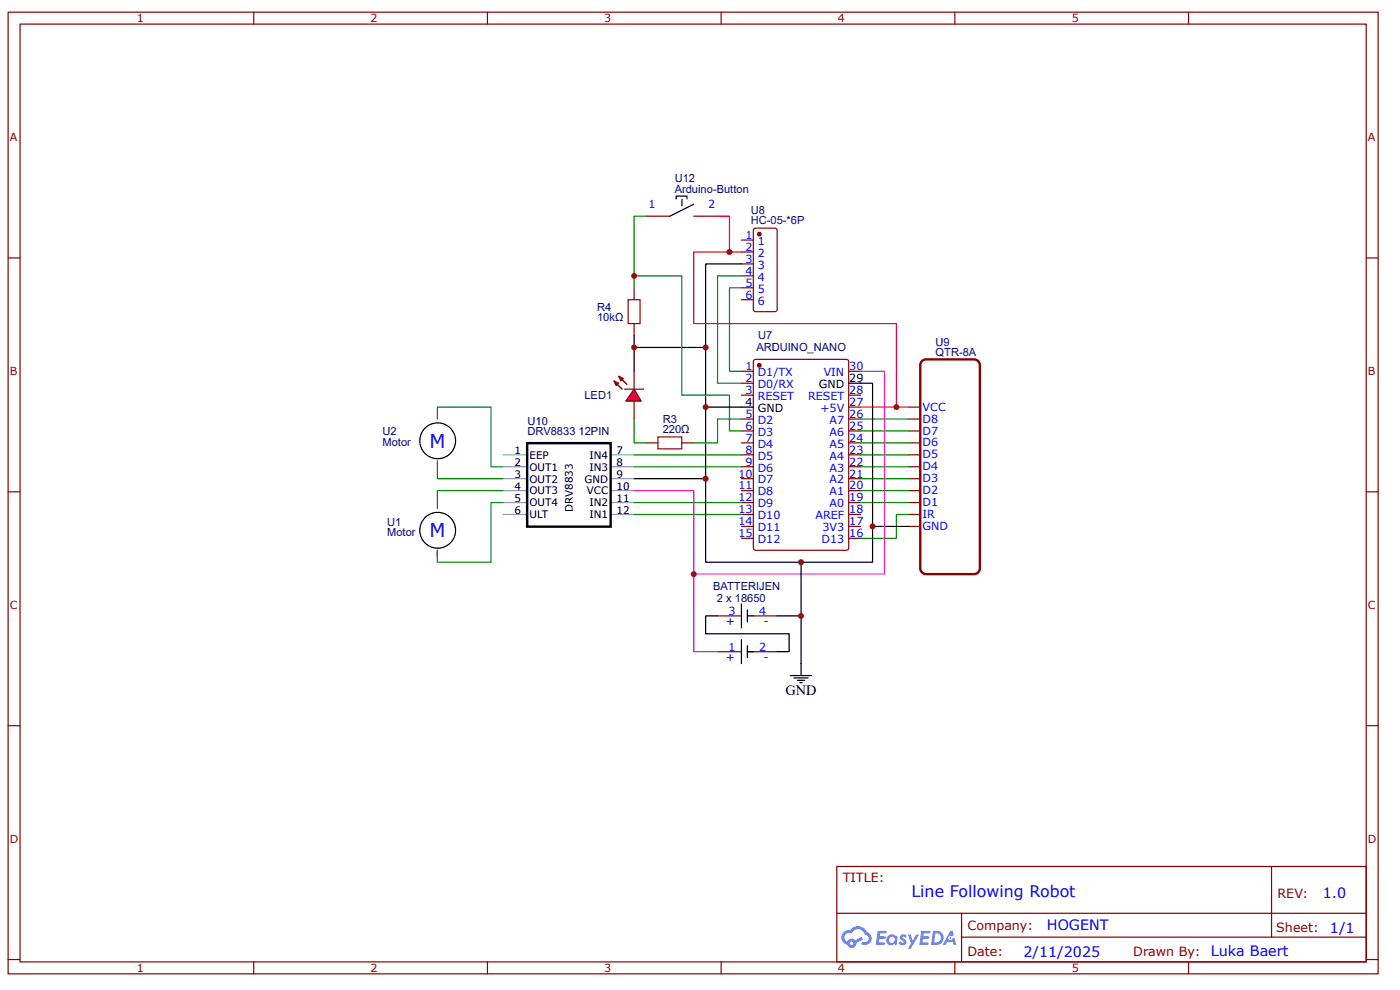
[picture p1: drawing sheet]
<svg xmlns="http://www.w3.org/2000/svg" width="297mm" height="210mm" viewBox="0 0 297 210" stroke-linecap="round" stroke-linejoin="round" font-family="sans-serif">
<g fill="none" stroke="#800" stroke-width=".25">
<path d="M1.7 2.6h290.7v203.9h-290.7zM4.3 5.1h285.5v198.8h-285.5zM53.8 2.6v2.5M103.4 2.6v2.5M153 2.6v2.5M202.6 2.6v2.5M252.1 2.6v2.5M1.7 54.7h2.6M289.8 54.7h2.6M1.7 104.3h2.6M289.8 104.3h2.6M1.7 153.8h2.6"/>
<path d="M289.8 153.8h2.6M177.5 183.7h112.3v20.2h-112.3zM177.6 193.6h112.1M204 198.7h85.7M204 193.6v10.1M269.8 183.7v15M1.7 203.4h2.6M53.8 203.9v2.6M103.4 203.9v2.6M153 203.9v2.6M202.6 203.9v2.6M252.1 203.9v2.6"/>
<path d="M289.8 203.4h2.6"/>
</g>
<g fill="#58f">
<path d="M191.1 198.2l.5-.1 .4 .1 .3 .2-.2 .5a.33 .33 0 0 0-.3-.3 .33 .33 0 0 0-.3 .1v.1a.85 .85 0 0 1 .7 .6 .85 .85 0 0 1-.3 .9l-.7 .1-.6-.4 .4-.4 .5 .3 .2-.1v-.2a.88 .88 0 0 1-.6-1.4z"/>
<path d="M192.6 198.1h.6l.4 1.3 .8-1.3h.6l-1.8 3h-.6l.7-1.1z"/>
<path d="M186.2 197.4h1.7l.2 .1-.1 .3-1.3 .1-.1 .6h1.1l.2 .3-.2 .2h-1.1l-.2 .8h1.3l.1 .3-.1 .2h-1.9z"/>
<path d="M195.5 197.4h1.6l.2 .1v.3l-1.3 .1-.1 .6h1.1l.2 .3-.3 .2h-1.1l-.1 .8h1.2l.1 .3-.1 .2h-1.9z"/>
<path d="M201.6 197.4h.5l.2 .9-.4 .2a.49 .49 0 0 0-.7 .2 .49 .49 0 0 0 .3 .7 .49 .49 0 0 0 .6-.5l.4-.2 .4 1.6h-.6l-.2-.6h-1.2l-.3 .6h-.6z"/>
<path d="M197.9 197.4l-.4 2.9h1a1.51 1.51 0 0 0 1.7-1.5 1.51 1.51 0 0 0-1.8-1.4zM198.4 197.9a1.02 1.02 0 0 1 1.2 1.1 1.02 1.02 0 0 1-1.4 .8z"/>
<path d="M188.5 198.4a1.11 1.11 0 0 0-.3 1.5 1.11 1.11 0 0 0 1.6 .3l.4 .1 .2-1.6-.4-.2a1.01 1.01 0 0 0-1.5-.1zM188.5 199.2a.66 .66 0 0 1 1.3 0 .66 .66 0 0 1-1.3 0z"/>
<path d="M179 197.6a1.58 1.58 0 0 0 .7 2.7 1.01 1.01 0 0 0 1.2 .6 1.01 1.01 0 0 0 .8-1l1.4-.7-.3-.6-1.4 .7a1.02 1.02 0 0 0-1.7 .4 .99 .99 0 0 1-.4-1.4 .99 .99 0 0 1 1.4-.4 1.48 1.48 0 0 1 1.5-.9 1.48 1.48 0 0 1 1.3 1.2 .82 .82 0 0 1 .8 1 .82 .82 0 0 1-1.2 .5l-.3 .2v.3a1.4 1.4 0 0 0 2-.6 1.4 1.4 0 0 0-.9-2 2.19 2.19 0 0 0-3.6-.4l-.8 .1zM180.3 200a.4 .4 0 0 1 .8 0 .4 .4 0 0 1-.8 0z"/>
<circle cx="201.6" cy="198.9" r=".19"/>
</g>
<path d="M160 76.3l.3-.1h19.3l.4 .3 .1 39.7-.4 .4-19.4 .1-.4-.3-.1-39.7z" fill="none" stroke="#800" stroke-width=".25"/>
<circle cx="161.1" cy="77.5" r=".38" fill="#800"/>
<g fill="none" stroke="#800" stroke-width=".25">
<path d="M160 48.5l.3-.1h4.1l.3 .1 .2 .3v16.8l-.1 .2-.3 .3h-4.2l-.3-.1-.2-.3v-16.8zM157.3 78.7h2.5M180.1 78.7h2.5M157.3 81.3h2.5M157.3 83.8h2.5M157.3 88.8h2.5M157.3 91.4h2.5M157.3 93.9h2.5M157.3 96.4h2.5M157.3 99h2.5M180.1 83.8h2.5M180.1 88.8h2.5"/>
<path d="M180.1 91.4h2.5M180.1 93.9h2.5M180.1 96.4h2.5M180.1 99h2.5M180.1 86.3h2.5M157.3 101.5h2.5M157.3 104h2.5M157.3 106.5h2.5M157.3 109.1h2.5M157.3 111.6h2.5M157.3 114.1h2.5M180.1 101.5h2.5"/>
<path d="M180.1 104h2.5M180.1 106.5h2.5M180.1 109.1h2.5M180.1 111.6h2.5M180.1 114.1h2.5"/>
<circle cx="161.1" cy="77.5" r=".38"/>
</g>
<path d="M157.3 86.3h2.5M180.1 81.3h2.5" fill="none" stroke="#000" stroke-width=".25"/>
<circle cx="161.1" cy="49.6" r=".38" fill="#800"/>
<g fill="none" stroke="#800" stroke-width=".25">
<path d="M137.1 45.8h5M147.2 45.8h5M157.3 50.9h2.5M157.3 53.4h2.5M157.3 56h2.5M157.3 58.5h2.5M134.5 61v2.5M134.5 68.6v2.5M157.3 61h2.5M157.3 63.5h2.5M137.1 93.9h2.5M144.6 93.9h2.6"/>
<path d="M192.7 99h2.5M192.7 96.4h2.5M192.7 93.9h2.5M192.7 91.4h2.5M192.7 88.8h2.5M192.7 86.3h2.5M192.7 111.6h2.5M192.7 106.5h2.5M192.7 104h2.5M192.7 101.5h2.5M192.7 109.1h2.5M152.2 138.2h5.1"/>
<path d="M152.2 130.6h5.1M159.8 138.2h5.1M159.8 130.6h5.1"/>
<circle cx="161.1" cy="49.6" r=".38"/>
</g>
<path d="M106.7 99h5.1M106.7 96.4h5.1M129.5 99h5M129.5 96.4h5M106.7 109.1h5.1M106.7 106.5h5.1M106.7 104h5.1M106.7 101.5h5.1M129.5 109.1h5M129.5 106.5h5M129.5 104h5M129.5 101.5h5" fill="none" stroke="#999" stroke-width=".25"/>
<path d="M111.8 94h17.7v17.7h-17.7z" fill="none" stroke="#000" stroke-width=".51"/>
<path d="M195.6 76.6l.9-.4h10.1a1.27 1.27 0 0 1 1.3 1.3v43a1.26 1.26 0 0 1-1.3 1.2h-10.1a1.26 1.26 0 0 1-1.3-1.2v-43z" fill="none" stroke="#800" stroke-width=".51"/>
<g fill="none" stroke="#000" stroke-width=".25">
<path d="M143.4 42.2v-.6h2.3v.6M144.7 42.2v1.4M147.2 43.3l-5.1 2.5M157.3 56h-7.6v45.5M134.5 71.1v2.6M149.7 73.7h-15.2v5M149.7 86.3h7.6M182.6 81.3h2.5v30.3h7.6M134.5 101.5h15.2v17.7h35.4v-7.6M169.9 119.2v11.4h-5M152.2 130.6h-2.5v3.8h17.7v3.8h-2.5M157.3 128v5.1"/>
<path d="M157.3 135.6v5.1M158.6 129.3v2.5M158.6 136.9v2.5M158.6 130.6h1.2M159.8 138.2h-1.2h1.2M169.9 130.6v12.6M167.7 143.2h4.5M168.4 143.7h3.1M169.2 144.2h1.5M169.7 144.7h.5"/>
</g>
<path d="M133.3 63.5h2.5v5.1h-2.5zM139.6 92.6h5v2.6h-5z" fill="none" stroke="#a00000" stroke-width=".25"/>
<g fill="none" stroke="#080" stroke-width=".25">
<path d="M137.1 45.8h-2.6v12.7M157.3 58.5h-5.1v22.8h5.1M134.5 61v-2.5h10.1v25.3h10.2v7.6h2.5M157.3 61h-2.5v17.7h2.5M92.8 97.7v3.8h13.9M92.8 88.8v-2.5h11.4v12.7h2.5M134.5 88.8v5.1h2.6M134.5 96.4h22.8M134.5 99h22.8M157.3 88.8h-5.1v5.1h-5M182.6 96.4h10.1M182.6 99h10.1"/>
<path d="M182.6 88.8h10.1M182.6 91.4h10.1M182.6 93.9h10.1M106.7 104h-13.9v3.8M106.7 106.5h-2.5v12.7h-11.4v-2.5v1.2M134.5 109.1h22.8M134.5 106.5h22.8M182.6 106.5h10.1M182.6 101.5h10.1M182.6 104h10.1M192.7 109.1h-2.5v5h-7.6"/>
</g>
<path d="M182.6 78.7h5v43h-40.4v-17.7h-12.7M147.2 121.7v16.5h5" fill="none" stroke="#f0f" stroke-width=".25"/>
<path d="M152.2 45.8h2.6v7.6M157.3 53.4h-10.1v15.2h43v17.7M182.6 86.3h10.1" fill="none" stroke="#f00" stroke-width=".25"/>
<path d="M134.5 82.5l1.5 2.5h-3.2z" fill="#f00"/>
<path d="M132.5 82.5h4M134.5 82.5l1.5 2.5h-3.2z" fill="none" stroke="#800" stroke-width=".25"/>
<path d="M131 81.5l1 1z" fill="#800"/>
<path d="M131 81.5l1 1" fill="none" stroke="#800" stroke-width=".25"/>
<path d="M132 80.5l1 1z" fill="#800"/>
<path d="M132 80.5l1 1" fill="none" stroke="#800" stroke-width=".25"/>
<path d="M130.2 80.7l1 .6-.5 .5z" fill="#f00"/>
<path d="M130.2 80.7l1 .6-.5 .5z" fill="none" stroke="#800" stroke-width=".25"/>
<path d="M131.2 79.7l1 .5-.5 .5z" fill="#f00"/>
<path d="M131.2 79.7l1 .5-.5 .5zM134.5 78.7v3.8M134.5 85v3.8" fill="none" stroke="#800" stroke-width=".25"/>
<g fill="none" stroke="#000" stroke-width=".25">
<circle cx="92.9" cy="93.5" r="3.8"/>
<circle cx="92.9" cy="112.4" r="3.8"/>
</g>
<g fill="#c00">
<circle cx="185.1" cy="111.6" r=".63"/>
<circle cx="190.2" cy="86.3" r=".63"/>
<circle cx="149.7" cy="101.5" r=".63"/>
<circle cx="149.7" cy="73.7" r=".63"/>
<circle cx="134.5" cy="73.7" r=".63"/>
<circle cx="134.5" cy="58.5" r=".63"/>
<circle cx="154.8" cy="53.4" r=".63"/>
<circle cx="149.7" cy="86.3" r=".63"/>
<circle cx="147.2" cy="121.7" r=".63"/>
<circle cx="169.9" cy="119.2" r=".63"/>
<circle cx="169.9" cy="130.6" r=".63"/>
</g>
<g font-size="4" fill="#00f">
<text x="91.1" y="95">M</text>
<text x="91.1" y="113.9">M</text>
</g>
<text font-size="3.4" fill="#00f" x="193.4" y="190.2">Line Following Robot</text>
<text font-size="3" x="166.6" y="147.3">GND</text>
<g font-size="3" fill="#00f">
<text x="280.6" y="190.3">1.0</text>
<text x="222.1" y="197.2">HOGENT</text>
<text x="282.2" y="197.7">1/1</text>
<text x="217.1" y="202.8">2/11/2025</text>
<text x="256.9" y="202.7">Luka Baert</text>
</g>
<g font-size="2.7" fill="#800">
<text x="178.8" y="187">TITLE:</text>
<text x="271" y="190.3">REV:</text>
<text x="205.3" y="197.2">Company:</text>
<text x="270.8" y="197.6">Sheet:</text>
<text x="205.3" y="202.7">Date:</text>
<text x="240.4" y="202.7">Drawn By:</text>
</g>
<g font-size="2.4" fill="#800">
<text x="29" y="4.7">1</text>
<text x="78.6" y="4.7">2</text>
<text x="128.2" y="4.7">3</text>
<text x="177.8" y="4.7">4</text>
<text x="227.4" y="4.7">5</text>
<text x="2.1" y="29.9">A</text>
<text x="290.2" y="29.9">A</text>
<text x="2.1" y="79.5">B</text>
<text x="290.2" y="79.5">B</text>
<text x="2.1" y="129.1">C</text>
<text x="290.2" y="129.1">C</text>
<text x="2.1" y="178.6">D</text>
<text x="290.2" y="178.6">D</text>
<text x="29" y="206.1">1</text>
<text x="78.6" y="206.1">2</text>
<text x="128.2" y="206.1">3</text>
<text x="177.8" y="206.1">4</text>
<text x="227.4" y="206.1">5</text>
</g>
<g font-size="2.4" fill="#000080">
<text x="143.1" y="40.8">Arduino-Button</text>
<text x="143.1" y="38.6">U12</text>
<text x="159.3" y="47.5">HC-05-*6P</text>
<text x="159.3" y="45.3">U8</text>
<text x="126.7" y="65.9">R4</text>
<text x="126.7" y="68.1">10kΩ</text>
<text x="160.8" y="72">U7</text>
<text x="160.5" y="74.4">ARDUINO_NANO</text>
<text x="198.5" y="75.4">QTR-8A</text>
<text x="198.5" y="73.3">U9</text>
<text x="124" y="84.6">LED1</text>
<text x="140.6" y="89.7">R3</text>
<text x="81.2" y="94.5">Motor</text>
<text x="81.2" y="92.2">U2</text>
<text x="111.9" y="92.2">DRV8833</text>
<text x="111.9" y="90">U10</text>
<text x="122.8" y="92.2">12PIN</text>
<text x="140.6" y="91.9">220Ω</text>
<text x="82.1" y="113.7">Motor</text>
<text x="82.1" y="111.4">U1</text>
<text x="151.3" y="125.1">BATTERIJEN</text>
<text x="152.1" y="127.6">2 x 18650</text>
</g>
<g font-size="2.4" fill="#00f">
<text x="137.6" y="44.1">1</text>
<text x="150.2" y="44.1">2</text>
<text x="158.2" y="50.6">1</text>
<text x="158.2" y="53.2">2</text>
<text x="160.8" y="51.9">1</text>
<text x="158.2" y="55.7">3</text>
<text x="158.2" y="58.2">4</text>
<text x="160.8" y="54.4">2</text>
<text x="160.8" y="57">3</text>
<text x="160.8" y="59.5">4</text>
<text x="158.2" y="60.8">5</text>
<text x="158.2" y="63.3">6</text>
<text x="160.8" y="62">5</text>
<text x="160.8" y="64.6">6</text>
<text x="158.2" y="78.5">1</text>
<text x="158.2" y="81">2</text>
<text x="158.2" y="83.5">3</text>
<text x="160.8" y="79.7">D1/TX</text>
<text x="160.8" y="82.3">D0/RX</text>
<text x="174.7" y="79.7">VIN</text>
<text x="180.2" y="83.5">28</text>
<text x="180.2" y="78.5">30</text>
<text x="158.2" y="88.6">5</text>
<text x="160.8" y="84.8">RESET</text>
<text x="160.8" y="89.9">D2</text>
<text x="171.4" y="84.8">RESET</text>
<text x="174.1" y="87.3">+5V</text>
<text x="176" y="89.9">A7</text>
<text x="180.2" y="88.6">26</text>
<text x="180.2" y="86.1">27</text>
<text x="195.7" y="89.6">D8</text>
<text x="195.7" y="87.1">VCC</text>
<text x="158.2" y="91.1">6</text>
<text x="158.2" y="93.6">7</text>
<text x="160.8" y="92.4">D3</text>
<text x="160.8" y="94.9">D4</text>
<text x="176" y="94.9">A5</text>
<text x="176" y="92.4">A6</text>
<text x="180.2" y="93.6">24</text>
<text x="180.2" y="91.1">25</text>
<text x="195.7" y="94.7">D6</text>
<text x="195.7" y="92.1">D7</text>
<text x="156.7" y="101.2">10</text>
<text x="158.2" y="96.2">8</text>
<text x="158.2" y="98.7">9</text>
<text x="160.8" y="97.4">D5</text>
<text x="160.8" y="100">D6</text>
<text x="176" y="100">A3</text>
<text x="176" y="97.4">A4</text>
<text x="180.2" y="101.2">21</text>
<text x="180.2" y="98.7">22</text>
<text x="180.2" y="96.2">23</text>
<text x="195.7" y="99.7">D4</text>
<text x="195.7" y="97.2">D5</text>
<text x="156.7" y="103.8">11</text>
<text x="156.7" y="106.3">12</text>
<text x="160.8" y="102.5">D7</text>
<text x="160.8" y="105">D8</text>
<text x="160.8" y="107.6">D9</text>
<text x="176" y="107.6">A0</text>
<text x="176" y="105">A1</text>
<text x="176" y="102.5">A2</text>
<text x="180.2" y="106.3">19</text>
<text x="180.2" y="103.8">20</text>
<text x="195.7" y="107.3">D1</text>
<text x="195.7" y="104.8">D2</text>
<text x="195.7" y="102.2">D3</text>
<text x="156.7" y="108.8">13</text>
<text x="156.7" y="111.4">14</text>
<text x="156.7" y="113.9">15</text>
<text x="160.8" y="110.1">D10</text>
<text x="160.8" y="112.6">D11</text>
<text x="173" y="110.1">AREF</text>
<text x="174.5" y="112.6">3V3</text>
<text x="180.2" y="113.9">16</text>
<text x="180.2" y="111.4">17</text>
<text x="180.2" y="108.8">18</text>
<text x="195.7" y="112.4">GND</text>
<text x="195.7" y="109.8">IR</text>
<text x="160.8" y="115.1">D12</text>
<text x="174.3" y="115.1">D13</text>
<text x="154.5" y="130.3">3</text>
<text x="161.1" y="130.3">4</text>
<text x="154" y="132.6">+</text>
<text x="154.5" y="137.9">1</text>
<text x="161.1" y="137.9">2</text>
<text x="162" y="132.6">-</text>
<text x="154" y="140.2">+</text>
<text x="162" y="140.2">-</text>
</g>
<g font-size="2.4">
<text x="173.7" y="82.3">GND</text>
<text x="180.2" y="81">29</text>
<text x="158.2" y="86.1">4</text>
<text x="160.8" y="87.3">GND</text>
</g>
<g font-size="2.2">
<text x="109.2" y="101.3">3</text>
<text x="109.2" y="98.8">2</text>
<text x="109.2" y="96.2">1</text>
<text x="112.3" y="99.8">OUT1</text>
<text x="112.3" y="97.2">EEP</text>
<text x="125.1" y="99.8">IN3</text>
<text x="125.1" y="97.2">IN4</text>
<text x="130.8" y="101.3">9</text>
<text x="130.8" y="98.8">8</text>
<text x="130.8" y="96.2">7</text>
<text x="109.2" y="106.3">5</text>
<text x="109.2" y="103.8">4</text>
<text x="112.3" y="107.4">OUT4</text>
<text x="112.3" y="104.8">OUT3</text>
<text x="112.3" y="102.3">OUT2</text>
<text x="124" y="102.3">GND</text>
<text x="124.5" y="104.8">VCC</text>
<text x="125.1" y="107.4">IN2</text>
<text x="130.8" y="106.3">11</text>
<text x="130.8" y="103.8">10</text>
<text x="109.2" y="108.9">6</text>
<text x="112.3" y="109.9">ULT</text>
<text x="121.5" y="108.6" transform="rotate(-90 121.5 108.6)">DRV8833</text>
<text x="125.1" y="109.9">IN1</text>
<text x="130.8" y="108.9">12</text>
</g>
</svg>
